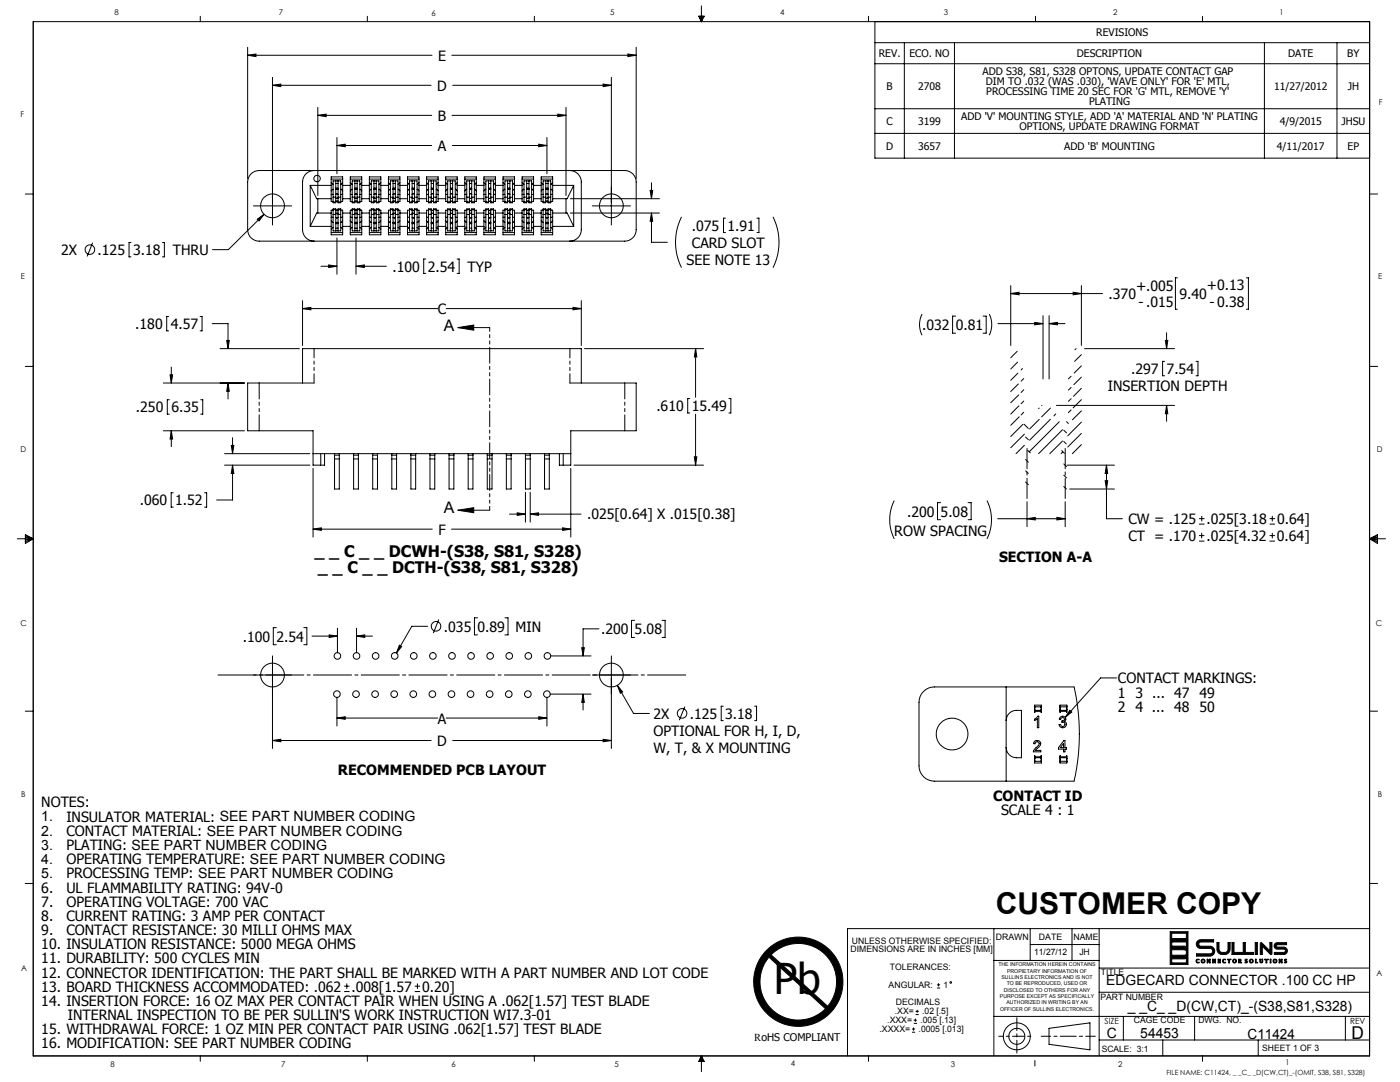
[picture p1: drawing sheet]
<svg xmlns="http://www.w3.org/2000/svg" width="559mm" height="432mm" viewBox="0 0 559 432" stroke-linecap="round" stroke-linejoin="round" font-family="sans-serif">
<g fill="none" stroke="#000" stroke-width=".4">
<path d="M13.3 8.6h533.4v412.8h-533.4zM79.9 6.5v2.1M98.8 18.9v52.5M146.6 6.5v2.1M213.3 6.5v2.1M253.9 18.9v52.5M278.9 6.5h2.2l-1.1 2.1zM279.1 6.5l.9 2.1M279.6 6.5l.4 2.1M280 2.4v6.2M280.3 6.5l-.3 2.1M280.6 6.5l-.6 2.1"/>
<path d="M346.6 6.5v2.1M349.2 8.6v54.5h197.5M349.2 17h197.5M361 17v46.1M381 17v46.1M413.3 6.5v2.1M480 6.5v2.1M504.7 17v46.1M533.6 17v46.1M98.8 22l3.4-.4v1zM98.8 22h73.6M108.8 34l3.3-.5v1.1z"/>
<path d="M108.8 30.9v58.9M108.8 34h63.3M180.3 22h73.6M180.7 34h63.3M240.7 33.5l3.3 .5-3.3 .6zM244 30.9v58.9M250.6 21.6l3.3 .4-3.3 .6zM349.2 25.4h197.5M126.9 46l3.3-.5v1.1zM126.9 42.9v35.1M126.9 46h45.4M134.5 58.1l3.3-.6v1.1z"/>
<path d="M134.5 54.9v14.4M134.5 58.1h37.8M180.4 46h45.5M180.5 58.1h37.8M215 57.5l3.3 .6-3.3 .5zM218.3 54.9v14.4M222.6 45.5l3.3 .5-3.3 .6zM225.9 42.9v35.1M349.2 43.4h197.5M349.2 53.2h197.5M10.1 77.4h3.2M100.2 69.4a4.6 4.6 0 0 1 3.2-1.3h145.9a4.6 4.6 0 0 1 4.6 4.5v19.1a4.6 4.6 0 0 1-4.6 4.5h-145.9a4.6 4.6 0 0 1-4.6-4.5v-19.1a4.6 4.6 0 0 1 1.4-3.2z"/>
<path d="M123.8 74l2.6 5.3h5.8M123.8 74h8.4M123.8 74v16.3M125.3 68.1a4.6 4.6 0 0 0-4.5 4.5v19.1a4.6 4.6 0 0 0 4.5 4.5M126.9 79.3v5.7M132.2 71.5h4.6M132.2 72.9l.8 .6M132.2 77.6h.8M133 78.7v-6.5h3v6.5M133 78.7h1M133 78.7v1.9M133 75.6l-.8 .6"/>
<path d="M134 72.2v6.5M134 77.5l.5-.2 .5 .3M134 75.1h.9M134 73.2h.9M134 79.2h.9M134 78.7v1.9M134 75.5h.9M134 75.2h.9M134.9 72.2v6.5M134.9 78.7h1.1M134.9 78.7v1.9M136 78.7v1.9"/>
<path d="M136 77.6h.8M136 75.6l.8 .6M136.8 79.3h3M136.8 74h3M136.8 72.9l-.8 .6M139.8 71.5h4.6M139.8 72.9l.8 .6M139.8 77.6h.8M140.6 78.7v-6.5h3v6.5M140.6 78.7h1M140.6 78.7v1.9M140.6 75.6l-.8 .6"/>
<path d="M141.6 77.6l.5-.3 .5 .3M141.6 72.2v6.5M141.6 75.1h1M141.6 73.2h1M141.6 79.2h1M141.6 78.7v1.9M141.6 75.5h1M141.6 75.2h1M142.6 72.2v6.5M142.6 78.7h1M142.6 78.7v1.9M143.6 78.7v1.9"/>
<path d="M143.6 77.6h.8M143.6 75.6l.8 .6M144.4 79.3h3M144.4 74h3M144.4 72.9l-.8 .6M147.4 71.5h4.6M147.4 72.9l.8 .6M147.4 77.6h.8M148.2 78.7v-6.5h3v6.5M148.2 78.7h1.1M148.2 78.7v1.9M148.2 75.6l-.8 .6"/>
<path d="M149.3 72.2v6.5M149.3 77.5l.4-.2 .5 .3M149.3 75.1h.9M149.3 73.2h.9M149.3 79.2h.9M149.3 78.7v1.9M149.3 75.5h.9M149.3 75.2h.9M150.2 72.2v6.5M150.2 78.7h1M150.2 78.7v1.9M151.2 78.7v1.9"/>
<path d="M151.2 77.6h.8M151.2 75.6l.8 .6M152 79.3h3M152 74h3M152 72.9l-.8 .6M155 71.5h4.6M155 72.9l.8 .6M155 77.6h.8M155.8 78.7v-6.5h3.1v6.5M155.8 78.7h1.1M155.8 78.7v1.9M155.8 75.6l-.8 .6"/>
<path d="M156.8 77.6l.5-.3 .6 .3M156.9 72.2v6.5M156.9 75.1h.9M156.9 73.2h.9M156.9 79.2h.9M156.9 78.7v1.9M156.9 75.5h.9M156.9 75.2h.9M157.8 72.2v6.5M157.8 78.7h1.1M157.8 78.7v1.9M158.9 78.7v1.9"/>
<path d="M158.9 77.6h.7M158.9 75.6l.7 .6M159.6 79.3h3.1M159.6 74h3.1M159.6 72.9l-.7 .6M162.7 71.5h4.6M162.7 72.9l.7 .6M162.7 77.6h.7M163.4 78.7v-6.5h3.1v6.5M163.4 78.7h1.1M163.4 78.7v1.9M163.4 75.6l-.7 .6"/>
<path d="M164.4 77.6l.6-.3 .5 .3M164.5 72.2v6.5M164.5 75.1h.9M164.5 73.2h.9M164.5 79.2h.9M164.5 78.7v1.9M164.5 75.5h.9M164.5 75.2h.9M165.4 72.2v6.5M165.4 78.7h1.1M165.4 78.7v1.9M166.5 78.7v1.9"/>
<path d="M166.5 77.6h.8M166.5 75.6l.8 .6M167.3 79.3h3M167.3 74h3M167.3 72.9l-.8 .6M170.3 71.5h4.6M170.3 72.9l.8 .6M170.3 77.6h.8M171.1 78.7v-6.5h3v6.5M171.1 78.7h1M171.1 78.7v1.9M171.1 75.6l-.8 .6"/>
<path d="M172 77.6l.6-.3 .5 .3M172.1 72.2v6.5M172.1 75.1h.9M172.1 73.2h.9M172.1 79.2h.9M172.1 78.7v1.9M172.1 75.5h.9M172.1 75.2h.9M173 72.2v6.5M173 78.7h1.1M173 78.7v1.9M174.1 78.7v1.9"/>
<path d="M174.1 77.6h.8M174.1 75.6l.8 .6M174.9 79.3h3M174.9 74h3M174.9 72.9l-.8 .6M177.9 71.5h4.6M177.9 72.9l.8 .6M177.9 77.6h.8M178.7 78.7v-6.5h3v6.5M178.7 78.7h1M178.7 78.7v1.9M178.7 75.6l-.8 .6"/>
<path d="M179.7 77.6l.5-.3 .5 .3M179.7 72.2v6.5M179.7 75.1h1M179.7 73.2h1M179.7 79.2h1M179.7 78.7v1.9M179.7 75.5h1M179.7 75.2h1M180.7 72.2v6.5M180.7 78.7h1M180.7 78.7v1.9M181.7 78.7v1.9"/>
<path d="M181.7 77.6h.8M181.7 75.6l.8 .6M182.5 79.3h3M182.5 74h3M182.5 72.9l-.8 .6M185.5 71.5h4.6M185.5 72.9l.8 .6M185.5 77.6h.8M186.3 78.7v-6.5h3v6.5M186.3 78.7h1.1M186.3 78.7v1.9M186.3 75.6l-.8 .6"/>
<path d="M187.4 72.2v6.5M187.4 77.5l.4-.2 .5 .3M187.4 75.1h.9M187.4 73.2h.9M187.4 79.2h.9M187.4 78.7v1.9M187.4 75.5h.9M187.4 75.2h.9M188.3 72.2v6.5M188.3 78.7h1M188.3 78.7v1.9M189.3 78.7v1.9"/>
<path d="M189.3 77.6h.8M189.3 75.6l.8 .6M190.1 79.3h3M190.1 74h3M190.1 72.9l-.8 .6M193.1 71.5h4.6M193.1 72.9l.8 .6M193.1 77.6h.8M193.9 78.7v-6.5h3.1v6.5M193.9 78.7h1.1M193.9 78.7v1.9M193.9 75.6l-.8 .6"/>
<path d="M195 72.2v6.5M195 77.5l.4-.2 .6 .3M195 75.1h.9M195 73.2h.9M195 79.2h.9M195 78.7v1.9M195 75.5h.9M195 75.2h.9M195.9 72.2v6.5M195.9 78.7h1.1M195.9 78.7v1.9M197 78.7v1.9"/>
<path d="M197 77.6h.7M197 75.6l.7 .6M197.7 79.3h3.1M197.7 74h3.1M197.7 72.9l-.7 .6M200.8 71.5h4.6M200.8 72.9l.7 .6M200.8 77.6h.7M201.5 78.7v-6.5h3.1v6.5M201.5 78.7h1.1M201.5 78.7v1.9M201.5 75.6l-.7 .6"/>
<path d="M202.5 77.6l.6-.3 .5 .3M202.6 72.2v6.5M202.6 75.1h.9M202.6 73.2h.9M202.6 79.2h.9M202.6 78.7v1.9M202.6 75.5h.9M202.6 75.2h.9M203.5 72.2v6.5M203.5 78.7h1.1M203.5 78.7v1.9M204.6 78.7v1.9"/>
<path d="M204.6 77.6h.8M204.6 75.6l.8 .6M205.4 79.3h3M205.4 74h3M205.4 72.9l-.8 .6M208.4 71.5h4.6M208.4 72.9l.8 .6M208.4 77.6h.8M209.2 78.7v-6.5h3v6.5M209.2 78.7h1M209.2 78.7v1.9M209.2 75.6l-.8 .6"/>
<path d="M210.1 77.6l.6-.3 .5 .3M210.2 72.2v6.5M210.2 75.1h.9M210.2 73.2h.9M210.2 79.2h.9M210.2 78.7v1.9M210.2 75.5h.9M210.2 75.2h.9M211.1 72.2v6.5M211.1 78.7h1.1M211.1 78.7v1.9M212.2 78.7v1.9"/>
<path d="M212.2 77.6h.8M212.2 75.6l.8 .6M213 79.3h3M213 74h3M213 72.9l-.8 .6M216 71.5h4.6M216 72.9l.8 .6M216 77.6h.8M216.8 78.7v-6.5h3v6.5M216.8 78.7h1M216.8 78.7v1.9M216.8 75.6l-.8 .6"/>
<path d="M217.8 77.6l.5-.3 .5 .3M217.8 72.2v6.5M217.8 75.1h1M217.8 78.7v1.9M217.8 73.2h1M217.8 79.2h1M217.8 75.5h1M217.8 75.2h1M218.8 72.2v6.5M218.8 78.7h1M218.8 78.7v1.9M219.8 78.7v1.9"/>
<path d="M219.8 77.6h.8M219.8 75.6l.8 .6M220.6 74h8.4M220.6 72.9l-.8 .6M225.9 79.3v5.7M227.4 68.1a4.6 4.6 0 0 1 4.6 4.5v19.1a4.6 4.6 0 0 1-4.6 4.5M227.6 79.3h35.6M229 74l-2.6 5.3h-5.8M229 74v16.3M259.5 76h1l-.5 3.3zM260 73v6.3M546.7 77.4h3.1"/>
<path d="M37 96.9l-2.2 5.4M52.3 96.8h-.8v5.7h.8M64.8 96.8h.8v5.7h-.8M101.1 82.2h15.3M102.7 87.5l2.7-2-2 2.7zM105.4 85.5l-14.2 14.1h-6.4M123.8 90.3h8.4M132.2 92.8h4.6M132.2 85h-5.8l-2.6 5.3M132.2 86.7h.8M132.2 88.1l.8 .7M133 85.6v6.5h3v-6.5"/>
<path d="M133 83.7v-.3h1v.3M133 80.6v.3h1v-.3M133 80.6h1M133 85.6h1M133 83.7h1M133 83.7v1.9M133 80.4h-.8v-9.8h4.6v9.8h-.8M133 83.9h-.8v9.8h4.6v-9.8h-.8M133 90.8l-.8 .6M134 85.6v6.5M134 89.3h.9M134 80.3h.9"/>
<path d="M134 91.1h.9M134 85.1h.9M134 84.1h.9M134 83.7v1.9M134 83.9h.9M134 80.4h.9M134 88.8h.9M134 89h.9M134.5 95v14.4M134.9 85.6v6.5M134.9 83.7v-.3h1.1v.3M134.9 80.6v.3h1.1v-.3"/>
<path d="M134.9 80.6h1.1M134.9 85.6h1.1M134.9 83.7h1.1M134.9 83.7v1.9M135 86.7l-.5 .3-.5-.3M136 83.7v1.9M136 86.7h.8M136 90.8l.8 .6M136.8 85h3M136.8 90.3h3M136.8 88.1l-.8 .7M139.8 92.8h4.6"/>
<path d="M139.8 86.7h.8M139.8 88.1l.8 .7M140.6 80.6v.3h1v-.3M140.6 85.6v6.5h3v-6.5M140.6 83.7v-.3h1v.3M140.6 80.6h1M140.6 85.6h1M140.6 83.7h1M140.6 83.7v1.9M140.6 80.4h-.8v-9.8h4.6v9.8h-.8M140.6 83.9h-.8v9.8h4.6v-9.8h-.8M140.6 90.8l-.8 .6"/>
<path d="M141.6 86.7l.5 .3 .5-.3M141.6 85.6v6.5M141.6 89.3h1M141.6 80.3h1M141.6 91.1h1M141.6 85.1h1M141.6 84.1h1M141.6 83.7v1.9M141.6 83.9h1M141.6 80.4h1M141.6 88.8h1M141.6 89h1"/>
<path d="M142.1 95v14.4M142.6 80.6v.3h1v-.3M142.6 85.6v6.5M142.6 83.7v-.3h1v.3M142.6 80.6h1M142.6 85.6h1M142.6 83.7h1M142.6 83.7v1.9M143.6 83.7v1.9M143.6 86.7h.8M143.6 90.8l.8 .6M144.4 85h3"/>
<path d="M144.4 90.3h3M144.4 88.1l-.8 .7M147.4 92.8h4.6M147.4 86.7h.8M147.4 88.1l.8 .7M148.2 80.6v.3h1.1v-.3M148.2 85.6v6.5h3v-6.5M148.2 83.7v-.3h1.1v.3M148.2 80.6h1.1M148.2 85.6h1.1M148.2 83.7h1.1M148.2 83.7v1.9"/>
<path d="M148.2 80.4h-.8v-9.8h4.6v9.8h-.8M148.2 83.9h-.8v9.8h4.6v-9.8h-.8M148.2 90.8l-.8 .6M149.3 85.6v6.5M149.3 89.3h.9M149.3 80.3h.9M149.3 91.1h.9M149.3 85.1h.9M149.3 84.1h.9M149.3 83.7v1.9M149.3 83.9h.9M149.3 80.4h.9"/>
<path d="M149.3 88.8h.9M149.3 89h.9M150.2 80.6v.3h1v-.3M150.2 85.6v6.5M150.2 83.7v-.3h1v.3M150.2 80.6h1M150.2 85.6h1M150.2 83.7h1M150.2 83.7v1.9M150.2 86.7l-.5 .3-.4-.3M151.2 83.7v1.9M151.2 86.7h.8"/>
<path d="M151.2 90.8l.8 .6M152 85h3M152 90.3h3M152 88.1l-.8 .7M155 92.8h4.6M155 86.7h.8M155 88.1l.8 .7M155.8 80.6v.3h1.1v-.3M155.8 85.6v6.5h3.1v-6.5M155.8 83.7v-.3h1.1v.3M155.8 80.6h1.1M155.8 85.6h1.1"/>
<path d="M155.8 83.7h1.1M155.8 83.7v1.9M155.8 80.4h-.8v-9.8h4.6v9.8h-.7M155.8 83.9h-.8v9.8h4.6v-9.8h-.7M155.8 90.8l-.8 .6M156.8 86.7l.5 .3 .6-.3M156.9 85.6v6.5M156.9 89.3h.9M156.9 80.3h.9M156.9 91.1h.9M156.9 85.1h.9M156.9 84.1h.9"/>
<path d="M156.9 83.7v1.9M156.9 83.9h.9M156.9 80.4h.9M156.9 88.8h.9M156.9 89h.9M157.8 80.6v.3h1.1v-.3M157.8 85.6v6.5M157.8 83.7v-.3h1.1v.3M157.8 80.6h1.1M157.8 85.6h1.1M157.8 83.7h1.1M157.8 83.7v1.9"/>
<path d="M158.9 83.7v1.9M158.9 86.7h.7M158.9 90.8l.7 .6M159.6 85h3.1M159.6 90.3h3.1M159.6 88.1l-.7 .7M162.7 92.8h4.6M162.7 86.7h.7M162.7 88.1l.7 .7M163.4 80.6v.3h1.1v-.3M163.4 85.6v6.5h3.1v-6.5M163.4 83.7v-.3h1.1v.3"/>
<path d="M163.4 80.6h1.1M163.4 85.6h1.1M163.4 83.7h1.1M163.4 83.7v1.9M163.4 80.4h-.7v-9.8h4.6v9.8h-.8M163.4 83.9h-.7v9.8h4.6v-9.8h-.8M163.4 90.8l-.7 .6M164.4 86.7l.6 .3 .5-.3M164.5 85.6v6.5M164.5 89.3h.9M164.5 80.3h.9M164.5 91.1h.9"/>
<path d="M164.5 85.1h.9M164.5 84.1h.9M164.5 83.7v1.9M164.5 83.9h.9M164.5 80.4h.9M164.5 88.8h.9M164.5 89h.9M165.4 80.6v.3h1.1v-.3M165.4 85.6v6.5M165.4 83.7v-.3h1.1v.3M165.4 80.6h1.1M165.4 85.6h1.1"/>
<path d="M165.4 83.7h1.1M165.4 83.7v1.9M166.5 83.7v1.9M166.5 86.7h.8M166.5 90.8l.8 .6M167.3 85h3M167.3 90.3h3M167.3 88.1l-.8 .7M170.3 92.8h4.6M170.3 86.7h.8M170.3 88.1l.8 .7M171.1 85.6v6.5h3v-6.5"/>
<path d="M171.1 83.7v-.3h1v.3M171.1 80.6v.3h1v-.3M171.1 80.6h1M171.1 85.6h1M171.1 83.7h1M171.1 83.7v1.9M171.1 80.4h-.8v-9.8h4.6v9.8h-.8M171.1 83.9h-.8v9.8h4.6v-9.8h-.8M171.1 90.8l-.8 .6M172 86.7l.6 .3 .5-.3M172.1 85.6v6.5M172.1 89.3h.9"/>
<path d="M172.1 80.3h.9M172.1 91.1h.9M172.1 85.1h.9M172.1 84.1h.9M172.1 83.7v1.9M172.1 83.9h.9M172.1 80.4h.9M172.1 88.8h.9M172.1 89h.9M173 85.6v6.5M173 83.7v-.3h1.1v.3M173 80.6v.3h1.1v-.3"/>
<path d="M173 80.6h1.1M173 85.6h1.1M173 83.7h1.1M173 83.7v1.9M174.1 83.7v1.9M174.1 86.7h.8M174.1 90.8l.8 .6M174.9 85h3M174.9 90.3h3M174.9 88.1l-.8 .7M177.9 92.8h4.6M177.9 86.7h.8"/>
<path d="M177.9 88.1l.8 .7M178.7 85.6v6.5h3v-6.5M178.7 83.7v-.3h1v.3M178.7 80.6v.3h1v-.3M178.7 80.6h1M178.7 85.6h1M178.7 83.7h1M178.7 83.7v1.9M178.7 80.4h-.8v-9.8h4.6v9.8h-.8M178.7 83.9h-.8v9.8h4.6v-9.8h-.8M178.7 90.8l-.8 .6M179.7 86.7l.5 .3 .5-.3"/>
<path d="M179.7 85.6v6.5M179.7 89.3h1M179.7 80.3h1M179.7 91.1h1M179.7 85.1h1M179.7 84.1h1M179.7 83.7v1.9M179.7 83.9h1M179.7 80.4h1M179.7 88.8h1M179.7 89h1M180.7 85.6v6.5"/>
<path d="M180.7 83.7v-.3h1v.3M180.7 80.6v.3h1v-.3M180.7 80.6h1M180.7 85.6h1M180.7 83.7h1M180.7 83.7v1.9M181.7 83.7v1.9M181.7 86.7h.8M181.7 90.8l.8 .6M182.5 85h3M182.5 90.3h3M182.5 88.1l-.8 .7"/>
<path d="M185.5 92.8h4.6M185.5 86.7h.8M185.5 88.1l.8 .7M186.3 85.6v6.5h3v-6.5M186.3 83.7v-.3h1.1v.3M186.3 80.6v.3h1.1v-.3M186.3 80.6h1.1M186.3 85.6h1.1M186.3 83.7h1.1M186.3 83.7v1.9M186.3 80.4h-.8v-9.8h4.6v9.8h-.8M186.3 83.9h-.8v9.8h4.6v-9.8h-.8"/>
<path d="M186.3 90.8l-.8 .6M187.3 86.7l.5 .3 .5-.3M187.4 85.6v6.5M187.4 89.3h.9M187.4 80.3h.9M187.4 91.1h.9M187.4 85.1h.9M187.4 84.1h.9M187.4 83.7v1.9M187.4 83.9h.9M187.4 80.4h.9M187.4 88.8h.9"/>
<path d="M187.4 89h.9M188.3 85.6v6.5M188.3 83.7v-.3h1v.3M188.3 80.6v.3h1v-.3M188.3 80.6h1M188.3 85.6h1M188.3 83.7h1M188.3 83.7v1.9M189.3 83.7v1.9M189.3 86.7h.8M189.3 90.8l.8 .6M190.1 85h3"/>
<path d="M190.1 90.3h3M190.1 88.1l-.8 .7M193.1 92.8h4.6M193.1 86.7h.8M193.1 88.1l.8 .7M193.9 85.6v6.5h3.1v-6.5M193.9 83.7v-.3h1.1v.3M193.9 80.6v.3h1.1v-.3M193.9 80.6h1.1M193.9 85.6h1.1M193.9 83.7h1.1M193.9 83.7v1.9"/>
<path d="M193.9 80.4h-.8v-9.8h4.6v9.8h-.7M193.9 83.9h-.8v9.8h4.6v-9.8h-.7M193.9 90.8l-.8 .6M194.9 86.7l.5 .3 .6-.3M195 85.6v6.5M195 89.3h.9M195 80.3h.9M195 91.1h.9M195 85.1h.9M195 84.1h.9M195 83.7v1.9M195 83.9h.9"/>
<path d="M195 80.4h.9M195 88.8h.9M195 89h.9M195.9 85.6v6.5M195.9 83.7v-.3h1.1v.3M195.9 80.6v.3h1.1v-.3M195.9 80.6h1.1M195.9 85.6h1.1M195.9 83.7h1.1M195.9 83.7v1.9M197 83.7v1.9M197 86.7h.7"/>
<path d="M197 90.8l.7 .6M197.7 85h3.1M197.7 90.3h3.1M197.7 88.1l-.7 .7M200.8 92.8h4.6M200.8 86.7h.7M200.8 88.1l.7 .7M201.5 85.6v6.5h3.1v-6.5M201.5 83.7v-.3h1.1v.3M201.5 80.6v.3h1.1v-.3M201.5 80.6h1.1M201.5 85.6h1.1"/>
<path d="M201.5 83.7h1.1M201.5 83.7v1.9M201.5 80.4h-.7v-9.8h4.6v9.8h-.8M201.5 83.9h-.7v9.8h4.6v-9.8h-.8M201.5 90.8l-.7 .6M202.5 86.7l.6 .3 .5-.3M202.6 85.6v6.5M202.6 89.3h.9M202.6 80.3h.9M202.6 91.1h.9M202.6 85.1h.9M202.6 84.1h.9"/>
<path d="M202.6 83.7v1.9M202.6 83.9h.9M202.6 80.4h.9M202.6 88.8h.9M202.6 89h.9M203.5 85.6v6.5M203.5 83.7v-.3h1.1v.3M203.5 80.6v.3h1.1v-.3M203.5 80.6h1.1M203.5 85.6h1.1M203.5 83.7h1.1M203.5 83.7v1.9"/>
<path d="M204.6 83.7v1.9M204.6 86.7h.8M204.6 90.8l.8 .6M205.4 85h3M205.4 90.3h3M205.4 88.1l-.8 .7M208.4 92.8h4.6M208.4 86.7h.8M208.4 88.1l.8 .7M209.2 85.6v6.5h3v-6.5M209.2 83.7v-.3h1v.3M209.2 80.6v.3h1v-.3"/>
<path d="M209.2 80.6h1M209.2 85.6h1M209.2 83.7h1M209.2 83.7v1.9M209.2 80.4h-.8v-9.8h4.6v9.8h-.8M209.2 83.9h-.8v9.8h4.6v-9.8h-.8M209.2 90.8l-.8 .6M210.1 86.7l.6 .3 .5-.3M210.2 85.6v6.5M210.2 89.3h.9M210.2 80.3h.9M210.2 83.7v1.9"/>
<path d="M210.2 91.1h.9M210.2 85.1h.9M210.2 84.1h.9M210.2 83.9h.9M210.2 80.4h.9M210.2 88.8h.9M210.2 89h.9M211.1 85.6v6.5M211.1 83.7v-.3h1.1v.3M211.1 80.6v.3h1.1v-.3M211.1 80.6h1.1M211.1 85.6h1.1"/>
<path d="M211.1 83.7h1.1M211.1 83.7v1.9M212.2 83.7v1.9M212.2 86.7h.8M212.2 90.8l.8 .6M213 85h3M213 90.3h3M213 88.1l-.8 .7M216 92.8h4.6M216 86.7h.8M216 88.1l.8 .7M216.8 80.6v.3h1v-.3"/>
<path d="M216.8 85.6v6.5h3v-6.5M216.8 83.7v-.3h1v.3M216.8 80.6h1M216.8 83.7v1.9M216.8 85.6h1M216.8 83.7h1M216.8 80.4h-.8v-9.8h4.6v9.8h-.8M216.8 83.9h-.8v9.8h4.6v-9.8h-.8M216.8 90.8l-.8 .6M217.8 86.7l.5 .3 .5-.3M217.8 85.6v6.5M217.8 89.3h1"/>
<path d="M217.8 83.7v1.9M217.8 80.3h1M217.8 91.1h1M217.8 85.1h1M217.8 84.1h1M217.8 83.9h1M217.8 80.4h1M217.8 88.8h1M217.8 89h1M218.8 80.6v.3h1v-.3M218.8 85.6v6.5M218.8 83.7v-.3h1v.3"/>
<path d="M218.8 80.6h1M218.8 83.7v1.9M218.8 85.6h1M218.8 83.7h1M219.8 83.7v1.9M219.8 86.7h.8M219.8 90.8l.8 .6M220.6 85h5.8l2.6 5.3M220.6 90.3h8.4M220.6 88.1l-.8 .7M227.6 85h35.6M236.4 82.2h15.2"/>
<path d="M260 85l.5 3.3h-1zM260 85v11.7h6.4M272 86.5a22.6 22.6 0 0 0 0 20.3M289.6 87.1h-.8v5.7h.8M302.1 87.1h.8v5.7h-.8M308.5 86.5a22.6 22.6 0 0 1 0 20.3M120.8 120v17.9M128.1 106.3h6.4M131.2 105.7l3.3 .6-3.3 .5zM142.1 106.3l3.3-.6v1.1zM142.1 106.3h12.1M169.9 103.4h-.8v5.7h.8"/>
<path d="M182.5 103.4h.8v5.7h-.8M232 120v17.9M403.4 117.2l3.4-.6v1.1zM403.4 114v23.9M403.4 117.2h36.7M428.3 116.6l3.3 .6-3.3 .5zM431.6 114v23.9M469.9 110.9h-.7v12.5h.7M497.5 110.9h.8v12.5h-.8M67.3 126.3h-.8v5.7h.8M79.9 126.3h.7v5.7h-.7M84.7 129.2h6.3v9.9"/>
<path d="M87.8 139.1h31.7M90.5 135.9h1l-.5 3.2zM120.8 123.2l3.3-.5v.9zM120.8 123.2h53.9M178.1 123.2h53.9M182.7 130.7l6.4-1v2.1zM182.7 130.7h12.7M228.7 122.7l3.3 .5-3.3 .4zM233.3 139.1h47.5M277.6 139.1l.5 3.4h-1zM277.6 139.1v19.4M368 125.3a9.5 9.5 0 0 0 0 8.5"/>
<path d="M381.4 126.2h-1.2v6.8h1.2M392.4 126.2h1.2v6.8h-1.2M394.8 125.3a9.2 9.2 0 0 1 0 8.5M398.3 129.2h18M413 128.7l3.3 .5-3.3 .4zM416.3 126v25.2M418.7 129.2l3.4-.5v.9zM418.7 126v25.2M418.7 129.2h6.4M429.5 139.1l-.5 .5M432.9 139.1h35.9M465.1 135.9h1l-.5 3.2z"/>
<path d="M465.6 132.8v6.3M10.1 146.2h3.2M65.2 152.9h32.4M67.6 159.5h-.8v5.8h.8M67.9 149.6h1l-.5 3.3zM68.4 146.5v6.4M80.1 159.5h.8v5.8h-.8M91 152.9l.5 3.3h-1zM91 152.9v6.3M120.8 152.9v-13.8h111.2v13.8M125.3 152.9h-26.5v19h26.2v13.7h4.5v-4.6M227.4 152.9h26.5v19h-26.1v13.7h-4.5v-4.6"/>
<path d="M275.3 159.1h-.8v5.7h.8M290.9 159.1h.8v5.7h-.8M406 140.2l-2.6 2.6M406.2 144.5l-2.8 2.7M406.3 148.9l-2.9 2.9M406.4 153.2l-3 3M406.6 157.6l-3.2 3.1M408.1 147.1l-.5 .5M408.6 151.1l-1 1M408.6 155.5l-1 1.1M427.5 150.1l-1.1 1.1M427.5 154.6l-1.1 1.1"/>
<path d="M427.5 159.1l-1.1 1.1M431.6 146l-2.8 2.9M431.6 150.5l-3 3M431.6 159.5l-3.3 3.3M431.6 141.5l-2.7 2.7M431.6 155l-3.1 3.2M464.8 144.2h-.8v5.8h.8M477.4 144.2h.8v5.8h-.8M546.7 146.2h3.1M65.2 171.9h32.4M68.4 171.9l.5 3.3h-1zM68.4 171.9v6.4"/>
<path d="M92.3 177.8h1l-.5 3.2zM92.8 174.7v6.3M277.6 165.3v20.3M406.7 162l-3.3 3.2M406.8 166.3l-3.4 3.4M408.3 169.3l-4.9 4.9M408.6 164.5l-1 1.1M408.6 160.1l-1 1M408.8 169.3l1.7 1.7M408.9 173.2l-5.5 5.5M408.9 177.7l-3.3 3.3M409.4 174.4l1.1 1.1"/>
<path d="M410.2 179.7l1 1M414.8 162.8l-.3 .3M414.8 167.4l-3.8 3.8M415.9 161.8l-.1 .1M419.3 162.8l-3.5 3.5M419.3 167.3l-8.3 8.4M421.4 165.2l-.7 .8M421.7 161.8h47.1M422.8 168.3l-11.8 11.9M423.8 179.8l1.1 1.1M424.1 171.5l-9.6 9.5M424.1 176l-5.1 5"/>
<path d="M424.6 176.2l1 1M424.6 171.7l1.1 1.1M425.7 168.3l.7 .7M427.5 163.6l-1.1 1.1M431.6 164l-3.5 3.5M431.6 168.5l-5.4 5.4M431.6 173l-5.4 5.4M431.6 177.4l-3.6 3.6M465.6 161.8l.5 3.3h-1zM465.6 161.8v6.3M69.1 196.6h-.8v5.8h.8M81.7 196.6h.8v5.8h-.8"/>
<path d="M89.6 185.6h34.1M89.6 181h34.1M92.8 185.6l.5 3.3h-1zM92.8 185.6v13.9h-6.3M125 181h102.8M125 186.9v27.4M133.5 181v14.2h1.9l.1-14.2M141.1 181v14.2h2v-14.2M148.8 181v14.2h1.9v-14.2M156.4 181v14.2h1.9v-14.2M164 181v14.2h1.9v-14.2M171.6 181v14.2h1.9l.1-14.2"/>
<path d="M179.2 181v14.2h2v-14.2M186.9 181v14.2h1.9v-14.2M194.5 181v14.2h1.9v-14.2M202.1 181v14.2h1.9v-14.2M209.7 181v14.2h1.9l.1-14.2M209.7 196.4v12M211.6 196.4v12M217.3 181v14.2h2v-14.2M227.8 186.9v27.4M229.1 185.6h51.7M277.1 182.3h1l-.5 3.3zM356.9 199.8a17.1 17.1 0 0 0 0 15.3"/>
<path d="M393.9 199.8a17.1 17.1 0 0 1 0 15.3M409.4 192.4l1.1 1M409.4 187.9l1.1 1M409.4 183.4l1.1 1.1M424.1 180.4l-.6 .6M424.6 185.1l1.1 1.1M424.6 194.1l1.1 1.1M424.6 189.7l1.1 1M425.9 185.6h18.9M427 195.2h17.8M441.1 191.8h1l-.5 3.4zM441.6 185.6l.5 3.3h-1z"/>
<path d="M441.6 185.6v21.4h6.4M6.9 215h6.4M10.1 213.4l3.2 1.6-3.2 1.9zM10.1 213.8l3.2 1.2M10.1 214.4l3.2 .6M13.3 215l-3.2 1.2M13.3 215l-3.2 .5M125 211.2l3.3-.6v1.1zM125 211.2h47.5M180.2 211.2h47.6M182.7 203.6l6.4-1v2zM182.7 203.6h12.7"/>
<path d="M203.4 205.2h6.3M206.4 204.6l3.3 .6-3.3 .5zM211.6 205.2l3.3-.6v1.1zM211.6 205.2h20.3M224.5 210.6l3.3 .6-3.3 .5zM375.4 200.6h-1.2v6.8h1.2M386.4 200.6h1.2v6.8h-1.2M398.2 207h27M409.9 207l3.3-.5v1zM409.9 200.2v10M421.9 206.5l3.3 .5-3.3 .5zM425.2 200.2v10"/>
<path d="M478.6 215.9h2.1M478.6 213.7h2.1M478.6 209.2h2.2M478.6 207h2.2M479.6 212.7v2.1M479.7 205.9v2.2M506.7 215.9h2.2M506.7 213.7h2.2M506.8 209.2h2.1M506.8 207h2.1M507.8 205.9v2.2M507.8 212.7v2.1"/>
<path d="M546.7 215h6.3M546.7 215l3.1 .5M546.7 215l3.1 1.2M546.7 215l3.1-1.6v3.5zM549.8 214.4l-3.1 .6M549.8 213.8l-3.1 1.2M110.3 250.5h-1.2v6.8h1.2M121.2 250.5h1.3v6.8h-1.3M124.5 253.9h10.2M131.4 253.4l3.3 .5-3.3 .5zM134.7 250.7v9.8M142.3 253.9l3.3-.5v1z"/>
<path d="M142.3 250.7v9.8M142.3 253.9h6.4M159.4 257.5l.9 .5-2.1 2.6zM170.7 249.9h-6.3l-6.2 10.7M175.1 247.2l-2.1 5.5M190.6 246.6h-1.2v6.8h1.2M201.5 246.6h1.3v6.8h-1.3M232.2 258.5h1l-.5 3.3zM239.1 251h-6.4v10.8M253.3 247.6h-1.2v6.8h1.2M264.3 247.6h1.2v6.8h-1.2M101.1 269.4h15.3"/>
<path d="M108.8 261.8v36.9M134.5 278.3v11.4M218.3 278.3v11.4M219.6 277h16.3M219.8 261.8h16.1M232.7 277l.5 3.3h-1zM232.7 277v6.4M236.4 269.4h15.2M244 261.8v36.9M246.4 273.5l2.1 2.6-.9 .5zM246.4 273.5l6.5 11.2h6.3M368.6 275.9a6 6 0 0 1 4.3-1.8h55.8l1.4 7.8 .7 9.6-.5 10.8-1.6 9.4h-55.8a6.1 6.1 0 0 1-6.1-6.1v-25.4a6 6 0 0 1 1.8-4.3z"/>
<path d="M401.6 274.1v37.6M445.7 270.5h-6.4l-14.1 15.8M10.1 283.8h3.2M108.8 295.5l3.3-.5v1zM108.8 295.5h63.3M134.5 286.6l3.3-.6v1.1zM134.5 286.6h40.2M178.1 286.6h40.2M180.7 295.5h63.3M215 286l3.3 .6-3.3 .5zM240.7 295l3.3 .5-3.3 .5zM273.3 282l-2.2 5.4"/>
<path d="M288.7 281.8h-.8v5.8h.8M301.2 281.8h.8v5.8h-.8M401.6 287.5a4.1 4.1 0 0 1 4.1-4h2v18.9a4.7 4.7 0 0 1-6-3.3l-.1-.8M412.9 283.1v.1M412.9 281.7l.1 1.8M413 287l1.2-1.2h.4v4.6h-.5v-3.6l-1.1 .7zM413 283.5v.4M413 283.9v.5M413 282.2h2.6M413 283.5h2.6M413 283.9h2.6M413 284.2l-.1-2.8h2.8l-.1 2.8"/>
<path d="M413.1 295.7a1.42 1.42 0 0 1 2 .2 1.42 1.42 0 0 1-.2 2l-1.7 1.6h2.2v.5h-2.9a5.3 5.3 0 0 1 2.2-2.8 .83 .83 0 0 0-.6-1.2 .83 .83 0 0 0-1 .8h-.6zM415.6 283.5v.4M415.6 283.9v.5M415.7 283.1v.1M415.7 281.7l-.1 1.8M423.1 283.1v.1M423.1 281.7l.1 1.8M423.2 283.5v.4M423.2 283.9v.5M423.2 282.2h2.5M423.2 283.5h2.5M423.2 283.9h2.5"/>
<path d="M423.2 284.2l-.1-2.8h2.7v2.8M423.3 286.1a1.19 1.19 0 0 1 1.8 .1 1.19 1.19 0 0 1-.3 1.7 1.4 1.4 0 0 1 .1 2.4 1.4 1.4 0 0 1-2.2-1.1l.6-.1a.88 .88 0 0 0 1.1 .8 .88 .88 0 0 0 .6-1.2 .88 .88 0 0 0-1.2-.5l.1-.5a.74 .74 0 0 0 .9-.6 .74 .74 0 0 0-.7-.9 .74 .74 0 0 0-.7 .9l-.6-.1zM424.5 296.7v1.6h-1.3zM424.7 295.5h.4v2.8h.6v.6h-.6v1.1h-.6v-1.1h-2v-.6zM425.7 283.5v.4M425.7 283.9l.1 .5M425.8 283.1v.1M425.8 281.7l-.1 1.8M427 283.5l.8 .7-2.6 2.1zM546.7 283.8h3.1M412.9 302.7v.1M413 302v.4"/>
<path d="M413 301.5v.5M413 303.7h2.6M413 302.4h2.6M413 302h2.6M413 302.4l-.1 1.7M413 301.7l-.1 2.8h2.8l-.1-2.8M415.6 302v.4M415.6 302.4l.1 1.7M415.6 301.5v.5M415.7 302.7v.1M423.1 302.7v.1M423.2 302v.4"/>
<path d="M423.2 301.5v.5M423.2 303.7h2.5M423.2 302.4h2.5M423.2 302.4l-.1 1.7M423.2 302h2.5M423.2 301.7l-.1 2.8h2.7v-2.8M425.7 302v.4M425.7 302.4l.1 1.7M425.8 301.5l-.1 .5M425.8 302.7v.1M10.1 352.6h3.2M546.7 352.6h3.1"/>
<path d="M396.7 370.6v50.8M411.2 376.9h27.5M411.2 370.6v12.7M427.9 370.6v12.7M438.7 370.6v50.8M467.1 371.8h7.1v13.1h-7.1zM467.7 372.4h5.8v2.1l-5.8 .1zM467.7 379l5.2 .1 .6 .4v1.3l-.6 .4h-5.2zM467.7 376.2l.5-.3h5.3v2l-.8-.3-4.7-.1-.3-.2zM478 375.5l1.2-.5h5.2v.9h-5a.85 .85 0 0 0-.9 .9 .85 .85 0 0 0 .9 .8h3.5a1.98 1.98 0 0 1 2 2 1.98 1.98 0 0 1-2 2h-5.3v-1h5.4a1.08 1.08 0 0 0 1.1-1 1.08 1.08 0 0 0-1.1-1.1h-3.8a1.75 1.75 0 0 1-1.6-1.1 1.75 1.75 0 0 1 .4-1.9zM485.7 376.2h.9v3l.8 .8h1.8l.8-.6 .1-3.2h.9v2.6a2.11 2.11 0 0 1-2.1 2.1h-1.1a2.05 2.05 0 0 1-2.1-2.1zM491.7 376.2h.8v3.9h3.3v.8h-4.1z"/>
<path d="M496.2 376.2h.9v3.9h3.2v.8h-4.1zM501 376.2h.9v4.7h-.9zM503.1 376.3h.6l3.2 3.1v-3.2h.8l-.1 4.7h-.5l-3.3-3.3v3.3h-.8zM509.1 376.4l.6-.2h3.8v.8h-3.7l-.4 .4 .4 .6h2.6a1.46 1.46 0 0 1 1.5 1.4 1.46 1.46 0 0 1-1.5 1.5h-3.8v-.8h3.8a.65 .65 0 0 0 .7-.7 .65 .65 0 0 0-.7-.6h-2.6a1.29 1.29 0 0 1-1.2-.9 1.29 1.29 0 0 1 .5-1.5zM546.7 370.6h-208.4v50.8M137.4 395.7h2.1M137.4 393.6h2.1M138.4 392.5v2.2M165.5 395.7h2.2M165.5 393.6h2.2M166.6 392.5v2.2M306.9 382l22.6 20.6a15.3 15.3 0 0 1-21.2 .5 15.3 15.3 0 0 1-1.4-21.1z"/>
<path d="M307.8 381a15.3 15.3 0 0 1 21.1-.5 15.3 15.3 0 0 1 1.4 21.1zM374 394.3h1.2M374 393h1.2M374.6 392.4v1.3M396.7 383.3h42M438.7 396h108M438.7 386.3h108M467.7 382.7h5l.8-.3v1.9h-5.8zM477.6 382.9h1v.2h-.8l-.1 .4 .1 .4 .8 .1v.2l-.7 .1-.3-.3zM481.8 382.8h.3l.6 1v-1h.3v1.4h-.3l-.6-.9v.9h-.3zM484 382.8h.3l.6 1v-1h.3v1.4l-.9-.9v.9h-.3zM486.2 382.8h.9v.2h-.6v.4h.5l-.5 .2v.5l.6 .1h-.9z"/>
<path d="M488.1 382.9h1.1v.2h-.9l-.1 .4 .2 .4 .8 .1v.2l-.7 .1-.4-.3zM489.9 382.8h1.4l-.6 .2v1.2h-.3v-1.2zM494.4 382.8l.9 .2-.2 .6 .5 .6h-.4l-.4-.6-.1 .6h-.3zM494.7 383l.4 .4-.4 .1zM497 383l.8-.2-.6 .3 .6 .5-.1 .6h-.8v-.2h.7zM501.1 382.8h.3v1.3l.6 .1h-.9zM502.8 382.8h.3l.2 1.3 .4-.2v-1.1h.3v.9a.58 .58 0 0 1-.6 .6 .58 .58 0 0 1-.6-.6zM504.8 382.8h1.4l-.6 .2v1.2h-.3v-1.2zM507 382.8h.3v1.4h-.3zM510.5 382.8h.4l.6 1v-1h.2v1.4l-.9-.9v.9h-.3zM512.7 383l.8-.2-.5 .3 .6 .5-.2 .6h-.7v-.2h.6zM364 411.9h1.3"/>
<path d="M364 410.7h1.3M364.6 410v1.3M364.7 408.4h1.3M364.7 407.1h1.3M365.4 406.5v1.3M365.4 404.9h1.3M365.4 403.6h1.3M366.1 403v1.2M396.7 405.6h150M418.7 410.4l16.3-2.2v10.8l-16.3-2.2zM438.7 415h108M448.4 405.6v9.4"/>
<path d="M464.1 415v6.4M476.8 405.6v9.4M502.2 415v6.4M537 405.6v9.4M79.9 421.4v2.1M146.6 421.4v2.1M213.3 421.4v2.1M280 421.4v6.3M280 421.4l1.1 2.2h-2.2zM280 421.4l.6 2.2M280 421.4l-.9 2.2M280 421.4l-.4 2.2"/>
<path d="M280 421.4l.3 2.2M346.6 421.4v2.1M413.1 423.3v2.1M480 421.4v2.1"/>
<circle cx="126.6" cy="71.3" r="1.3"/>
<circle cx="35.9" cy="99.6" r="1.91"/>
<circle cx="108.8" cy="82.2" r="4.8"/>
<circle cx="244" cy="82.2" r="4.8"/>
<circle cx="174" cy="249.9" r="1.92"/>
<circle cx="108.8" cy="269.4" r="4.8"/>
<circle cx="134.5" cy="277" r="1.32"/>
<circle cx="134.7" cy="261.8" r="1.32"/>
<circle cx="142.1" cy="277" r="1.32"/>
<circle cx="142.3" cy="261.8" r="1.32"/>
<circle cx="149.7" cy="277" r="1.32"/>
<circle cx="149.9" cy="261.8" r="1.32"/>
<circle cx="157.4" cy="277" r="1.32"/>
<circle cx="157.5" cy="261.8" r="1.32"/>
<circle cx="165" cy="277" r="1.32"/>
<circle cx="165.2" cy="261.8" r="1.32"/>
<circle cx="172.6" cy="277" r="1.32"/>
<circle cx="172.8" cy="261.8" r="1.32"/>
<circle cx="180.2" cy="277" r="1.32"/>
<circle cx="180.4" cy="261.8" r="1.32"/>
<circle cx="187.8" cy="277" r="1.32"/>
<circle cx="188" cy="261.8" r="1.32"/>
<circle cx="195.5" cy="277" r="1.32"/>
<circle cx="195.6" cy="261.8" r="1.32"/>
<circle cx="203.1" cy="277" r="1.32"/>
<circle cx="203.3" cy="261.8" r="1.32"/>
<circle cx="210.7" cy="277" r="1.32"/>
<circle cx="210.9" cy="261.8" r="1.32"/>
<circle cx="218.3" cy="277" r="1.32"/>
<circle cx="218.5" cy="261.8" r="1.32"/>
<circle cx="244" cy="269.4" r="4.8"/>
<circle cx="272.2" cy="284.7" r="1.91"/>
<circle cx="380" cy="292.9" r="6.4"/>
<circle cx="318.6" cy="391.8" r="17.8"/>
<circle cx="379.5" cy="392.1" r=".32"/>
<circle cx="480.2" cy="383.5" r=".51"/>
<circle cx="480.2" cy="383.6" r=".78"/>
<circle cx="492.7" cy="383.5" r=".51"/>
<circle cx="492.8" cy="383.5" r=".79"/>
<circle cx="499.4" cy="383.5" r=".51"/>
<circle cx="499.5" cy="383.5" r=".79"/>
<circle cx="508.9" cy="383.5" r=".51"/>
<circle cx="508.9" cy="383.5" r=".79"/>
<circle cx="405.8" cy="413.6" r="5.4"/>
<circle cx="405.9" cy="413.6" r="3.2"/>
</g>
<path d="M405.9 413.6h6.6" fill="none" stroke="#000" stroke-width=".4" stroke-dasharray="6.3 1.3 1.3 1.3" stroke-dashoffset="3.3"/>
<path d="M405.9 413.6h-7.3" fill="none" stroke="#000" stroke-width=".4" stroke-dasharray="6.3 1.3 1.3 1.3" stroke-dashoffset="4.6"/>
<path d="M405.9 406.1v14.2" fill="none" stroke="#000" stroke-width=".4" stroke-dasharray="6.3 1.3 1.3 1.3" stroke-dashoffset="1.2"/>
<path d="M415.6 413.6h21.6" fill="none" stroke="#000" stroke-width=".4" stroke-dasharray="6.3 1.3 1.3 1.3" stroke-dashoffset="2.5"/>
<g fill="#000">
<path d="M467.7 379l5.2 .1 .6 .4v1.3l-.6 .4h-5.2zM467.7 376.2l.5-.3h5.3v2l-.8-.3-4.7-.1-.3-.2zM467.1 371.8v13.1h7.1v-13.1zM467.7 372.4h5.8v2.1l-5.8 .1zM467.7 382.7h5.1l.7-.3v1.9h-5.8zM501 376.2v4.7h.9v-4.7zM478 375.5l1.2-.5h5.2v.9h-5.2l-.6 .4-.1 .7 .7 .6h3.9l.8 .3 .9 1.3-.3 1.5-1.4 .9h-5.5v-1h5.6l.8-.8-.1-.8-.6-.5h-4.3l-.8-.4-.7-1.2zM485.7 376.2h.9v2.9l1 1h1.5l.7-.4 .3-.7v-2.8h.9v2.7l-.5 1.3-1.3 .7h-1.7l-1-.5-.8-1.3zM491.7 376.2v4.7h4.1v-.8h-3.3v-3.9zM496.2 376.2v4.7h4.1v-.8h-3.2v-3.9zM503.1 376.3l-.1 4.6h.8v-3.3l3.4 3.3 .4-.1 .1-4.6h-.8v3.2l-3.2-3.2zM508.9 376.6l-.4 1 .7 1 3.5 .2 .4 .8-.6 .5h-3.9v.8h4.1l.8-.5 .4-1.1-.5-1-.8-.3h-2.8l-.4-.6 .4-.4h3.7v-.8h-3.8zM477.7 382.9l-.3 .5 .2 .7 1 .1v-.2h-.7l-.2-.6 .2-.4 .7 .1v-.2zM479.4 383.5a.8 .8 0 0 0 1.6 0 .8 .8 0 0 0-1.6 0zM479.7 383.5a.5 .5 0 0 1 1 0 .5 .5 0 0 1-1 0zM481.8 382.8v1.4h.3v-.9l.6 .9h.3v-1.4h-.3v1l-.6-1zM486.2 382.8v1.4h.9l-.6-.1v-.5h.5l-.5-.2v-.4h.6v-.2zM484 382.8v1.4h.3v-.9l.9 .9v-1.4h-.3v1l-.6-1zM489.9 382.8l.5 .2v1.2h.3v-1.2l.6-.2zM488.2 382.9l-.3 .5 .2 .7 1.1 .1v-.2h-.7l-.3-.6 .2-.4 .8 .1v-.2zM492 383.5a.8 .8 0 0 0 1.6 0 .8 .8 0 0 0-1.6 0zM492.2 383.5a.55 .55 0 0 1 1.1 0 .55 .55 0 0 1-1.1 0zM494.7 383l.4 .1-.1 .3-.3 .1zM494.4 382.8v1.4h.3v-.6l.5 .6h.4l-.5-.6 .2-.6zM497.1 382.9l-.2 .4 .7 .7h-.7v.2l.7 .1 .3-.5-.7-.8 .6-.2zM498.7 383.5a.79 .79 0 0 0 1.5 0 .79 .79 0 0 0-1.5 0zM499 383.5a.51 .51 0 0 1 1 0 .51 .51 0 0 1-1 0zM501.1 382.8v1.4h.9l-.6-.1v-1.3zM507 382.8v1.4h.3v-1.4zM504.8 382.8l.5 .2v1.2h.3v-1.2l.6-.2zM508.1 383.5a.8 .8 0 0 0 1.6 0 .8 .8 0 0 0-1.6 0zM508.4 383.5a.51 .51 0 0 1 1 0 .51 .51 0 0 1-1 0zM512.8 382.9l-.1 .5 .6 .6h-.6v.2l.6 .1 .3-.6-.6-.7 .5-.2zM510.5 382.8v1.4h.3v-.9l.9 .9v-1.4h-.2v1l-.6-1zM502.8 382.8l.1 1.2 .9 .2 .2-1.4h-.3l-.1 1.3-.4-.1-.1-1.2z" fill-rule="evenodd"/>
<path d="M300.8 391.8a17.8 17.8 0 0 0 35.6 0 17.8 17.8 0 0 0-35.6 0zM307.8 381a15.3 15.3 0 0 1 21.1-.5 15.3 15.3 0 0 1 1.4 21.1zM306.9 382l22.6 20.6a15.3 15.3 0 0 1-21.2 .5 15.3 15.3 0 0 1-1.4-21.1z" fill-rule="evenodd"/>
</g>
<path d="M195.5 130.7v72.9" fill="none" stroke="#000" stroke-width=".4" stroke-dasharray="6.3 1.3 1.3 1.3 1.3 1.3" stroke-dashoffset="4.8"/>
<path d="M409.9 199v-20M425.2 199v-20" fill="none" stroke="#000" stroke-width=".4" stroke-dasharray="15.2 1.3 1.3 1.3" stroke-dashoffset="7.2"/>
<path d="M85.9 269.4h188.9" fill="none" stroke="#000" stroke-width=".4" stroke-dasharray="15.2 1.3 1.3 1.3" stroke-dashoffset="-1.1"/>
<g fill="#000">
<path d="M427 283.5l.8 .7-2.6 2.1z"/>
<path d="M134.5 58.1l3.3-.6v1.1zM215 57.5l3.3 .6-3.3 .5zM131.2 105.7l3.3 .6-3.3 .5zM142.1 106.3l3.3-.6v1.1z"/>
<path d="M182.7 130.7l6.4-1v2.1zM182.7 203.6l6.4-1v2z"/>
<path d="M91 152.9l.5 3.3h-1zM90.5 135.9h1l-.5 3.2zM68.4 171.9l.5 3.3h-1zM67.9 149.6h1l-.5 3.3zM92.8 185.6l.5 3.3h-1zM92.3 177.8h1l-.5 3.2zM277.6 139.1l.5 3.4h-1zM277.1 182.3h1l-.5 3.3zM206.4 204.6l3.3 .6-3.3 .5zM211.6 205.2l3.3-.6v1.1zM125 211.2l3.3-.6v1.1zM224.5 210.6l3.3 .6-3.3 .5zM120.8 123.2l3.3-.5v.9zM228.7 122.7l3.3 .5-3.3 .4zM98.8 22l3.4-.4v1zM250.6 21.6l3.3 .4-3.3 .6zM108.8 34l3.3-.5v1.1zM240.7 33.5l3.3 .5-3.3 .6zM102.7 87.5l.7 .7 2-2.7zM260 85l.5 3.3h-1zM259.5 76h1l-.5 3.3zM222.6 45.5l3.3 .5-3.3 .6zM126.9 46l3.3-.5v1.1zM403.4 117.2l3.4-.6v1.1zM428.3 116.6l3.3 .6-3.3 .5zM465.6 161.8l.5 3.3h-1zM465.1 135.9h1l-.5 3.2zM441.6 185.6l.5 3.3h-1zM441.1 191.8h1l-.5 3.4zM413 128.7l3.3 .5-3.3 .4zM418.7 129.2l3.4-.5v.9zM409.9 207l3.3-.5v1zM421.9 206.5l3.3 .5-3.3 .5zM108.8 295.5l3.3-.5v1zM240.7 295l3.3 .5-3.3 .5zM246.4 273.5l1.2 3.1 .9-.5zM134.5 286.6l3.3-.6v1.1zM215 286l3.3 .6-3.3 .5zM131.4 253.4l3.3 .5-3.3 .5zM142.3 253.9l3.3-.5v1zM232.2 258.5h1l-.5 3.3zM232.7 277l.5 3.3h-1zM159.4 257.5l-1.2 3.1 2.1-2.6z"/>
</g>
<g fill="none" stroke="#000" stroke-width=".4" stroke-dasharray="6.3 1.3 1.3 1.3 1.3 1.3">
<path d="M103.5 152.9v19M249.4 171.9v-19M128 185.6v-4.6M135.5 183.1h-1.9M135.5 181.6h-1.9M143.1 183.1h-1.9M143.1 181.6h-1.9M150.7 183.1h-1.9M150.7 181.6h-1.9M158.3 183.1h-1.9M158.3 181.6h-1.9M165.9 183.1h-1.9"/>
<path d="M165.9 181.6h-1.9M173.6 183.1h-1.9M173.6 181.6h-1.9M181.2 183.1h-1.9M181.2 181.6h-1.9M188.8 183.1h-1.9M188.8 181.6h-1.9M196.4 183.1h-1.9M196.4 181.6h-1.9M204 183.1h-1.9M204 181.6h-1.9M211.7 183.1h-1.9"/>
<path d="M211.7 181.6h-1.9M219.3 183.1h-1.9M219.3 181.6h-1.9M224.8 185.6v-4.6"/>
</g>
<path d="M125.4 139.1v13.8M227.5 152.9v-13.8" fill="none" stroke="#000" stroke-width=".4" stroke-dasharray="6.3 1.3 1.3 1.3 1.3 1.3" stroke-dashoffset="2.7"/>
<text font-size="16.9" x="308.9" y="396.8">Pb</text>
<text font-size="12" x="397.5" y="364.9">CUSTOMER COPY</text>
<text font-size="7.1" x="539.5" y="414.5">D</text>
<g font-size="6.3">
<text x="177.1" y="132">A</text>
<text x="177.1" y="204.9">A</text>
<text x="125.5" y="222.4">_ _ C _ _ DCWH-(S38, S81, S328)</text>
<text x="126.8" y="228.7">_ _ C _ _ DCTH-(S38, S81, S328)</text>
</g>
<g font-size="5.6">
<text x="174.9" y="24.2">E</text>
<text x="174.5" y="36.2">D</text>
<text x="174.8" y="48.2">B</text>
<text x="174.7" y="60.2">A</text>
<text x="276.2" y="92.1">.075</text>
<text x="290.4" y="92.1">1.91</text>
<text x="24.5" y="101.8">2X</text>
<text x="39" y="101.8">.125</text>
<text x="53.1" y="101.8">3.18</text>
<text x="69" y="101.8">THRU</text>
<text x="276.2" y="98.9">CARD SLOT</text>
<text x="274" y="105.6">SEE NOTE 13</text>
<text x="156.6" y="108.4">.100</text>
<text x="170.7" y="108.4">2.54</text>
<text x="186.6" y="108.4">TYP</text>
<text x="442.5" y="119.3">.370</text>
<text x="453.4" y="115.9">+.005</text>
<text x="470.8" y="119.3">9.40</text>
<text x="481.7" y="115.9">+0.13</text>
<text x="174.7" y="125.3">C</text>
<text x="454.5" y="122.7">- .015</text>
<text x="482.7" y="122.7">- 0.38</text>
<text x="54" y="131.3">.180</text>
<text x="68.1" y="131.3">4.57</text>
<text x="368" y="131.7">.032</text>
<text x="381.5" y="131.7">0.81</text>
<text x="451.5" y="149.2">.297</text>
<text x="465.7" y="149.2">7.54</text>
<text x="442.2" y="156">INSERTION DEPTH</text>
<text x="54.3" y="164.6">.250</text>
<text x="68.4" y="164.6">6.35</text>
<text x="262" y="164.1">.610</text>
<text x="276.1" y="164.1">15.49</text>
<text x="55.8" y="201.7">.060</text>
<text x="69.9" y="201.7">1.52</text>
<text x="234.4" y="207.3">.025[0.64] X .015[0.38]</text>
<text x="362" y="206.2">.200</text>
<text x="375.5" y="206.2">5.08</text>
<text x="450.4" y="209.2">CW = .125</text>
<text x="481.6" y="209.2">.025[3.18</text>
<text x="509.7" y="209.2">0.64]</text>
<text x="175" y="213.3">F</text>
<text x="356.9" y="213.8">ROW SPACING</text>
<text x="450.4" y="215.9">CT = .170</text>
<text x="481.5" y="215.9">.025[4.32</text>
<text x="509.7" y="215.9">0.64]</text>
<text x="398.8" y="224.2">SECTION A-A</text>
<text x="96.9" y="256.1">.100</text>
<text x="110.3" y="256.1">2.54</text>
<text x="177.2" y="252.1">.035</text>
<text x="190.6" y="252.1">0.89</text>
<text x="205.8" y="252.1">MIN</text>
<text x="239.9" y="253.2">.200</text>
<text x="253.3" y="253.2">5.08</text>
<text x="446.2" y="272.7">CONTACT MARKINGS:</text>
<text x="446.2" y="278.4">1</text>
<text x="453.3" y="278.4">3 ... 47</text>
<text x="478.8" y="278.4">49</text>
<text x="260.8" y="286.9">2X</text>
<text x="275.3" y="286.9">.125</text>
<text x="289.5" y="286.9">3.18</text>
<text x="446.2" y="284">2 4 ... 48</text>
<text x="478.8" y="284">50</text>
<text x="174.7" y="288.8">A</text>
<text x="260.8" y="293.6">OPTIONAL FOR H, I, D,</text>
<text x="174.5" y="297.7">D</text>
<text x="260.8" y="300.4">W, T, &amp; X MOUNTING</text>
<text x="134.9" y="309.1">RECOMMENDED PCB LAYOUT</text>
<text x="16.5" y="322.2">NOTES:</text>
<text x="396.4" y="319.8">CONTACT ID</text>
<text x="16.5" y="327.8">1.</text>
<text x="26.5" y="327.8">INSULATOR MATERIAL: SEE PART NUMBER CODING</text>
<text x="399.6" y="325.4">SCALE 4 : 1</text>
<text x="16.5" y="333.5">2.</text>
<text x="26.5" y="333.5">CONTACT MATERIAL: SEE PART NUMBER CODING</text>
<text x="16.5" y="339.2">3.</text>
<text x="26.5" y="339.2">PLATING: SEE PART NUMBER CODING</text>
<text x="16.5" y="344.8">4.</text>
<text x="26.5" y="344.9">OPERATING TEMPERATURE: SEE PART NUMBER CODING</text>
<text x="16.5" y="350.5">5.</text>
<text x="26.5" y="350.6">PROCESSING TEMP: SEE PART NUMBER CODING</text>
<text x="16.5" y="356.2">6.</text>
<text x="26.5" y="356.2">UL FLAMMABILITY RATING: 94V-0</text>
<text x="16.5" y="361.9">7.</text>
<text x="26.5" y="361.9">OPERATING VOLTAGE: 700 VAC</text>
<text x="16.5" y="367.5">8.</text>
<text x="26.5" y="367.5">CURRENT RATING: 3 AMP PER CONTACT</text>
<text x="16.5" y="373.2">9.</text>
<text x="26.5" y="373.2">CONTACT RESISTANCE: 30 MILLI OHMS MAX</text>
<text x="16.5" y="378.8">10. INSULATION RESISTANCE: 5000 MEGA OHMS</text>
<text x="16.5" y="384.5">11. DURABILITY: 500 CYCLES MIN</text>
<text x="16.5" y="395.7">13. BOARD THICKNESS ACCOMMODATED: .062</text>
<text x="16.5" y="390.1">12. CONNECTOR IDENTIFICATION: THE PART SHALL BE MARKED WITH A PART NUMBER AND LOT CODE</text>
<text x="140.3" y="395.7">.008[1.57</text>
<text x="168.5" y="395.7">0.20]</text>
<text x="441.6" y="393.2">EDGECARD CONNECTOR .100 CC HP</text>
<text x="16.5" y="401.4">14. INSERTION FORCE: 16 OZ MAX PER CONTACT PAIR WHEN USING A .062[1.57] TEST BLADE</text>
<text x="27.1" y="407">INTERNAL INSPECTION TO BE PER SULLIN'S WORK INSTRUCTION WI7.3-01</text>
<text x="450.1" y="403.3">_ _C_ _D(CW,CT)_-(S38,S81,S328)</text>
<text x="16.5" y="412.7">15. WITHDRAWAL FORCE: 1 OZ MIN PER CONTACT PAIR USING .062[1.57] TEST BLADE</text>
<text x="16.5" y="418.3">16. MODIFICATION: SEE PART NUMBER CODING</text>
<text x="441.7" y="414.3">C</text>
<text x="455.1" y="414.3">54453</text>
<text x="498" y="414.5">C11424</text>
</g>
<g font-size="4.2">
<text x="437.5" y="14.3">REVISIONS</text>
<text x="350.8" y="22.7">REV.</text>
<text x="363" y="22.7">ECO. NO</text>
<text x="429.8" y="22.7">DESCRIPTION</text>
<text x="514.2" y="22.7">DATE</text>
<text x="537.8" y="22.7">BY</text>
<text x="392.1" y="29.8">ADD S38, S81, S328 OPTONS, UPDATE CONTACT GAP</text>
<text x="353.9" y="35.9">B</text>
<text x="366.5" y="35.9">2708</text>
<text x="393.5" y="33.9">DIM TO .032 (WAS .030), 'WAVE ONLY' FOR 'E' MTL,</text>
<text x="508.5" y="35.9">11/27/2012</text>
<text x="537.9" y="35.9">JH</text>
<text x="393.7" y="37.9">PROCESSING TIME 20 SEC FOR 'G' MTL, REMOVE 'Y'</text>
<text x="434.7" y="42">PLATING</text>
<text x="383.6" y="47.8">ADD 'V' MOUNTING STYLE, ADD 'A' MATERIAL AND 'N' PLATING</text>
<text x="353.9" y="49.8">C</text>
<text x="366.5" y="49.8">3199</text>
<text x="406.9" y="51.8">OPTIONS, UPDATE DRAWING FORMAT</text>
<text x="510.8" y="49.8">4/9/2015</text>
<text x="535.4" y="49.8">JHSU</text>
<text x="353.7" y="59.7">D</text>
<text x="366.5" y="59.7">3657</text>
<text x="424.8" y="59.7">ADD 'B' MOUNTING</text>
<text x="509.7" y="59.7">4/11/2017</text>
<text x="537.9" y="59.7">EP</text>
<text x="301.1" y="415.5">RoHS COMPLIANT</text>
</g>
<g font-size="3.5">
<text x="340.1" y="376.5">UNLESS OTHERWISE SPECIFIED:</text>
<text x="397.5" y="375.1">DRAWN</text>
<text x="414.7" y="375.1">DATE</text>
<text x="428.4" y="375.1">NAME</text>
<text x="339.5" y="380.1">DIMENSIONS ARE IN INCHES [MM]</text>
<text x="412.8" y="381.1">11/27/12</text>
<text x="430.8" y="381.1">JH</text>
<text x="355.2" y="387.1">TOLERANCES:</text>
<text x="439.4" y="389.2">TITLE</text>
<text x="354.7" y="394.2">ANGULAR:</text>
<text x="376.6" y="394.2">1</text>
<text x="357.6" y="401.2">DECIMALS</text>
<text x="439.2" y="399">PART NUMBER</text>
<text x="357.2" y="404.8">.XX=</text>
<text x="368.1" y="404.8">.02 [.5]</text>
<text x="351.1" y="411.8">.XXXX=</text>
<text x="354.1" y="408.3">.XXX=</text>
<text x="366.7" y="411.8">.0005 [.013]</text>
<text x="367.4" y="408.3">.005 [.13]</text>
<text x="452.6" y="408.4">CAGE CODE</text>
<text x="478.3" y="408.4">DWG. NO.</text>
<text x="439.7" y="419.6">SCALE: 3:1</text>
<text x="503.8" y="419.6">SHEET 1 OF 3</text>
</g>
<g font-size="3.4">
<text x="440.9" y="408.5">SIZE</text>
<text x="538.9" y="408.8">REV</text>
</g>
<g font-size="3.2">
<text x="45.7" y="6.1">8</text>
<text x="111.3" y="6.1">7</text>
<text x="172.2" y="6.3">6</text>
<text x="243.5" y="6.1">5</text>
<text x="311.3" y="6">4</text>
<text x="376.8" y="6.1">3</text>
<text x="444.3" y="6.1">2</text>
<text x="510.7" y="6">1</text>
<text x="550.3" y="41.8">F</text>
<text x="8.2" y="46.6">F</text>
<text x="8.4" y="111.5">E</text>
<text x="550.1" y="111.2">E</text>
<text x="8.2" y="180.2">D</text>
<text x="549.6" y="180.4">D</text>
<text x="8.2" y="249.7">C</text>
<text x="549.2" y="249.9">C</text>
<text x="8.4" y="318">B</text>
<text x="550" y="318.2">B</text>
<text x="8.4" y="387.6">A</text>
<text x="549.4" y="389.4">A</text>
<text x="44.1" y="425.8">8</text>
<text x="112.2" y="425.8">7</text>
<text x="180.2" y="425.8">6</text>
<text x="245.3" y="425.7">5</text>
<text x="315.6" y="425.3">4</text>
<text x="379.5" y="425.8">3</text>
<text x="446.4" y="425.8">2</text>
<text x="513.1" y="425.1">1</text>
</g>
<text font-size="2.8" x="465.6" y="429">FILE NAME: C11424, _ _C_ _D(CW,CT)_-(OMIT, S38, S81, S328)</text>
<g font-size="2.1">
<text x="398.5" y="385.6">THE INFORMATION HEREIN CONTAINS</text>
<text x="402" y="388.1">PROPIETARY INFORMATION OF</text>
<text x="399.7" y="390.7">SULLINS ELECTRONICS AND IS NOT</text>
<text x="400.7" y="395.7">DISCLOSED TO OTHERS FOR ANY</text>
<text x="401.9" y="393.2">TO BE REPRODUCED, USED OR</text>
<text x="399.1" y="398.3">PURPOSE EXCEPT AS SPECIFICALLY</text>
<text x="401.7" y="400.8">AUTHORIZED IN WRITING BY AN</text>
<text x="399.2" y="403.4">OFFICER OF SULLINS ELECTRONICS.</text>
</g>
</svg>
